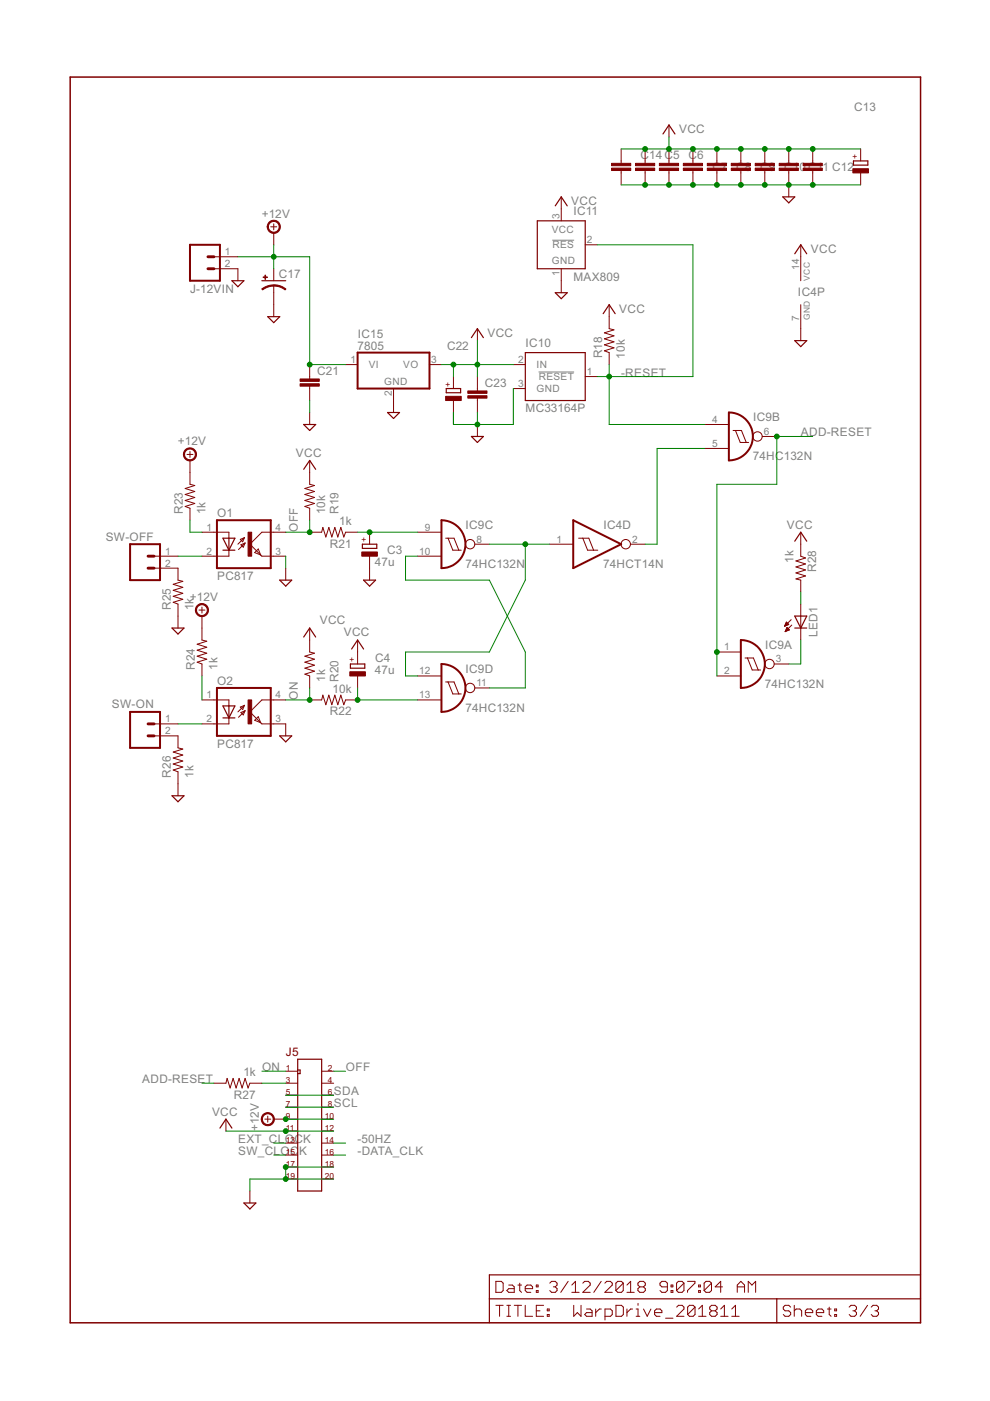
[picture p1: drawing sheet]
<svg xmlns="http://www.w3.org/2000/svg" width="210mm" height="297mm" viewBox="0 0 210 297" stroke-linecap="round" stroke-linejoin="round" font-family="sans-serif">
<path d="M117.1 50.9h4.6M114.2 78.9h7.5" fill="none" stroke="#808080" stroke-width=".21"/>
<g fill="none" stroke="#800000" stroke-width=".25">
<path d="M140.6 28.4l1.2-1.9 1.3 1.9M181 34.1h3v.9h-3zM49.2 59.5h2.5l-1.3 1.3zM55.5 59.5h5.1M113.9 46.8h10.2v10.2h-10.2zM117.7 43.6l1.3-1.9 1.3 1.9M166 41.7h2.5l-1.3 1.3zM168.5 53.8l1.3-1.9 1.2 1.9M56.8 67.1h2.5l-1.3 1.3zM99.9 71.6l1.3-1.9 1.3 1.9M111.4 74.8h12.7v10.1h-12.7zM117.7 62.1h2.6l-1.3 1.2z"/>
<path d="M127.9 66.5l1.3-1.9 1.2 1.9M168.5 72.2h2.5l-1.2 1.3zM64.4 90h2.5l-1.2 1.3zM64.4 99.5l1.3-1.9 1.2 1.9M82.2 87.5h2.5l-1.3 1.2zM94.6 82.4h3.1v.9h-3.1zM99.9 92.5h2.6l-1.3 1.3zM47.3 114.1h2.5l-1.3 2.5zM47.3 116.6h2.5M48.5 114.1v2.5M76.8 115.4h3.1v.9h-3.1zM168.5 114.7l1.3-1.9 1.2 1.9"/>
<path d="M36.5 133.2h2.5l-1.3 1.2zM59.3 123h2.5l-1.2 1.3zM64.4 135.1l1.3-1.9 1.2 1.9M74.5 137.6l1.3-1.9 1.3 1.9M77.1 123h2.5l-1.2 1.3zM168.5 133.2h2.5M168.5 130.6h2.5l-1.2 2.6zM47.3 149.7h2.5l-1.3 2.5zM47.3 152.2h2.5M48.5 149.7v2.5M59.3 156h2.5l-1.2 1.3zM74.3 140.8h3v.9h-3z"/>
<path d="M36.5 168.7h2.5l-1.3 1.3zM46.6 239.2l1.3-1.9 1.3 1.9M63.1 224.6h5.1v27.9h-5.1zM63.1 226.9h.5v.7h-.5M51.7 255.1h2.6l-1.3 1.2zM103.8 275.4h91.4M164.7 275.4v5.1M195.2 270.3h-91.4v10.2"/>
</g>
<g fill="none" stroke="#800000" stroke-width=".21">
<path d="M131.7 31.6v3M131.7 36.2v3M136.8 31.6v3M136.8 36.2v3M141.8 26.5v2.5M141.8 31.6v3M141.8 36.2v3M146.9 31.6v3M146.9 36.2v3M152 31.6v3M152 36.2v3M157.1 31.6v3"/>
<path d="M157.1 36.2v3M162.2 31.6v3M162.2 36.2v3M167.2 31.6v3M167.2 36.2v5.5M172.3 31.6v3M172.3 36.2v3M182.5 31.6v2.5M182.5 36.7v2.5M45.4 54.4h5M45.4 57h5v2.5M57.4 48.1h1.3"/>
<path d="M58 47.5v1.2M58 49.4v2.5M58 57v2.5M119 41.7v5.1M119 57v5.1M124.1 51.9h2.5M169.8 51.9v7.6M58 60.5v6.6M65.7 77.3v3M73.3 77.3h2.5M91.1 77.3h2.5M96.1 79.8v2.6"/>
<path d="M101.2 69.7v2.5M101.2 79.8v3.1M108.8 77.3h2.6M124.1 79.8h2.5M129.2 64.6v5.1l1 .2-2.1 .7 2.1 .6-2.1 .6 2.1 .7-2.1 .6 2.1 .6-2.1 .7 1.1 .4v2.5M169.8 64.6v7.6M39.6 96.4h1.3M40.3 97.6v5.1l1 .2-2 .7 2 .6-2 .6 2 .7-2 .6 2 .6-2 .7 1 .4v2.5M40.3 95.7v1.3M65.7 81.9v3M65.7 87.5v2.5M65.7 97.6v5.1l1 .2-2.1 .7 2.1 .6-2.1 .6 2.1 .7-2.1 .6 2.1 .6-2.1 .7 1.1 .4v2.5"/>
<path d="M83.4 82.4v5.1M96.1 84.9v2.6M101.2 84.4v3.1M101.2 90v2.5M108.8 82.4h2.6M149.5 90h5M149.5 95.1h5M155.4 91.3h1.8l1 2.5M155.9 91.3l1.1 2.5h1.7M161.6 92.5h3.1M32.7 117.9h5M42.8 112.8h5.7v1.3"/>
<path d="M48.5 116.6v1.3h-5.7M50.9 114.4l.9-.4-.3 .9zM51.1 115.5l.9-.4-.4 .9zM51.8 114l-1.4 1.4M52 115.1l-1.4 1.4M54.8 116.4l.5 1.3-1.3-.5zM60.6 112.8h-5.1l-2.5 2.6 2.5 2.5h5.1M65.7 112.8h2.5l.3-1 .6 2.1 .6-2.1 .7 2.1 .6-2.1 .6 2.1 .7-2.1 .6 2.1 .4-1.1h2.5M78.4 112.8v2.6M78.4 117.9v5.1M88.5 112.8h5.1M88.5 117.9h5.1"/>
<path d="M94.5 114.1h1.8l1 2.5M95 114.1l1 2.5h1.8M100.7 115.4h3.1M116.5 115.4h5M122.7 114.1h2.1l1.1 2.5M123.6 114.1l1 2.5h2.1M133.7 115.4h3.1M169.8 112.8v5.1l1 .4-2 .6 2 .7-2 .6 2 .6-2 .7 2 .6-2 .6 1 .3v2.5M32.7 120.5h5v2.5l1.1 .3-2.1 .6 2.1 .6-2.1 .7 2.1 .6-2.1 .6 2.1 .7-2.1 .6 1 .4v5.1M42.2 129.3h1.3M42.8 128.7v1.3M42.8 130.6v5.1l1 .3-2 .6 2 .6-2 .7 2 .6-2 .6 2 .7-2 .6 1 .4v2.5"/>
<path d="M60.6 120.5v2.5M65.7 133.2v5l1 .3-2.1 .6 2.1 .7-2.1 .6 2.1 .6-2.1 .7 2.1 .6-2.1 .6 1.1 .4v2.6M75.8 135.7v5.1M152 138.2h5.1M158 139.5h1.7l1.1 2.5M158.5 139.5l1 2.5h1.8M166.4 132.7h.2M166.4 132.6h.4M166.5 132.5h.6M166.5 133.9h.1M166.5 132.3h.7M166.5 133.8h.3"/>
<path d="M166.6 132.2h.4M166.6 133.7h.5M166.6 132.1h.3M166.6 133.5h.8M166.7 133.4h.5M166.7 132h.1M166.7 131.9l.5 .5-.9 .4zM166.8 133.3h.3M166.8 133.2h.2M166.9 133l-.4 .9M166.9 133l.5 .5M166.9 133.1h.1"/>
<path d="M167.4 133.5l-.9 .4M167.7 131.4l-1.4 1.4M167.9 132.5l-1.4 1.4M169.8 128.1v7.6M32.7 153.5h5M32.7 156h5v2.6l1.1 .2-2.1 .6 2.1 .7-2.1 .6 2.1 .7-2.1 .6 2.1 .6-2.1 .7 1 .3v5.1M42.8 148.4h5.7v1.3M48.5 152.2v1.3h-5.7M50.9 149.9l.9-.4-.3 .9zM51.1 151.1l.9-.4-.4 .9zM51.8 149.5l-1.4 1.4M52 150.7l-1.4 1.4"/>
<path d="M54.8 152l.5 1.2-1.3-.5zM60.6 148.4h-5.1l-2.5 2.5 2.5 2.6h5.1v2.5M65.7 148.4h2.5l.3-1 .6 2 .6-2 .7 2 .6-2 .6 2 .7-2 .6 2 .4-1h2.5M75.8 143.3v2.6M88.5 143.3h5.1M88.5 148.4h5.1M94.5 144.6h1.8l1 2.5M95 144.6l1 2.5h1.8M100.7 145.9h3.1M152 143.3h5.1M164.1 140.8h3.1M45.4 229.7h2.5l.3-1.1 .6 2.1 .6-2.1 .7 2.1 .6-2.1 .6 2.1 .7-2.1 .6 2.1 .4-1h2.5"/>
<path d="M47.9 237.3v2.5M56.2 237.3h1.2M56.8 236.6v1.3M58 237.3h5.1M60.6 227.1h2.5M60.6 229.7h2.5M60.6 232.2h2.5M60.6 234.7h2.5M60.6 239.8h2.5M68.2 227.1h2.5M68.2 229.7h2.5M68.2 232.2h2.5"/>
<path d="M68.2 234.7h2.5M68.2 237.3h2.5M68.2 239.8h2.5M53 252.5v2.6M60.6 242.4h2.5M60.6 244.9h2.5M60.6 247.4h2.5M60.6 250h2.5M68.2 242.4h2.5M68.2 244.9h2.5M68.2 247.4h2.5M68.2 250h2.5"/>
<path d="M105.1 271.7h1.2l.4 .4v1.5l-.4 .4h-1.2zM105.1 276.8h1.6M105.9 276.8v2.3M107.5 276.8h.7M107.5 279.1h.7M107.9 272.5h.7l.4 .3v1.2h-1.1l-.4-.4 .4-.4h1.1M107.9 276.8v2.3M109 276.8h1.6M109.8 272.5h.8M109.8 276.8v2.3M110.2 272.1v1.5l.4 .4M111.4 273.2h1.5v-.4l-.4-.3h-.7l-.4 .3v.8l.4 .4h.7"/>
<path d="M111.4 276.8v2.3h1.5M113.7 273.6h.4v.4h-.4zM113.7 272.5h.4v.3h-.4zM113.7 277.9h.8M115.3 276.8h-1.6v2.3h1.6M116 277.5h.4v.4h-.4zM116 278.7h.4v.4h-.4zM116.6 272.1l.3-.4h.8l.4 .4v.4l-.4 .3M117.3 272.8h.4M117.7 272.8l.4 .4v.4l-.4 .4h-.8l-.3-.4M120.5 271.7l-1.6 2.3M121.2 274h1.6"/>
<path d="M121.2 272.5l.8-.8v2.3M121.6 276.8v2.3l.8-.8 .8 .8v-2.3M123.6 272.1l.4-.4h.7l.4 .4v.4l-1.5 1.5h1.5M124.4 277.5h.7l.4 .4v1.2h-1.1l-.4-.4 .4-.4h1.1M126.3 277.5v1.6M127.5 271.7l-1.6 2.3M127.5 277.5h-.4l-.8 .8M128.2 272.1l.4-.4h.8l.4 .4v.4l-1.6 1.5h1.6M128.3 279.1h1.1l.4-.4v-.8l-.4-.4h-1.1v2.4M130.6 276.8h1.2l.4 .3v1.6l-.4 .4h-1.2zM132.1 272.1v1.5l-.3 .4h-.8l-.4-.4M132.1 272.1l-.3-.4h-.8l-.4 .4v1.5"/>
<path d="M132.1 272.1l-1.5 1.5M132.9 274h1.6M132.9 272.5l.8-.8v2.3M132.9 277.5v1.6M134.1 277.5h-.4l-.8 .8M134.9 277.5h.4v1.6M134.9 279.1h.8M135.3 276.4v.4M135.7 272.8l-.4 .4v.4l.4 .4h.7l.4-.4v-.4l-.4-.4M135.7 272.8l-.4-.3v-.4l.4-.4h.7l.4 .4v.4l-.4 .3M135.7 272.8h.7M136.4 277.5l.8 1.6 .8-1.6"/>
<path d="M138.8 278.3h1.5v-.4l-.3-.4h-.8l-.4 .4v.8l.4 .4h.8M141.1 279.5h1.6M141.5 272.8h-1.2l-.4-.3v-.4l.4-.4h.8l.4 .4v1.5l-.4 .4h-.8l-.4-.4M142.3 273.6h.4v.4h-.4zM142.3 272.5h.4v.3h-.4zM143.5 277.1l.3-.3h.8l.4 .3v.4l-1.5 1.6h1.5M145 272.1v1.5l-.4 .4h-.8l-.4-.4M145 272.1l-.4-.4h-.8l-.4 .4v1.5M145 272.1l-1.6 1.5M145.8 271.7h1.5v.4l-1.5 1.5v.4M147.4 277.1v1.6l-.4 .4h-.8l-.4-.4M147.4 277.1l-.4-.3h-.8l-.4 .3v1.6"/>
<path d="M147.4 277.1l-1.6 1.6M148.1 273.6h.4v.4h-.4zM148.1 272.5h.4v.3h-.4zM148.1 279.1h1.6M148.1 277.5l.8-.7v2.3M150.9 272.1v1.5l-.4 .4h-.8l-.4-.4M150.9 272.1l-.4-.4h-.8l-.4 .4v1.5M150.9 272.1l-1.6 1.5M150.9 277.9l-.4-.4v-.4l.4-.3h.7l.4 .3v.4l-.4 .4M150.9 277.9h.7M150.9 277.9l-.4 .4v.4l.4 .4h.7l.4-.4v-.4l-.4-.4M152.8 279.1h1.6"/>
<path d="M152.8 277.5l.8-.7v2.3M153.2 272.8h-1.6l1.2-1.1v2.3M155.2 279.1h1.5M155.2 277.5l.7-.7v2.3M156.3 272.8h1.6M156.3 274v-1.5l.8-.8 .8 .8v1.5M158.6 274v-2.3l.8 .8 .8-.8v2.3M167.6 277.1l-.4-.3h-.7l-.4 .3v.4l.4 .4h.7l.4 .4v.4l-.4 .4h-.7l-.4-.4M168.4 276.8v2.3M168.4 277.9l.4-.4h.8l.4 .4v1.2M170.8 278.3h1.5v-.4l-.4-.4h-.8l-.3 .4v.8l.3 .4h.8M173.1 278.3h1.5v-.4l-.3-.4h-.8l-.4 .4v.8l.4 .4h.8"/>
<path d="M175.4 277.5h.8M175.8 277.1v1.6l.4 .4M177 277.5h.4v.4h-.4zM177 278.7h.4v.4h-.4zM180 277.1l.4-.3h.8l.4 .3v.4l-.4 .4M180.8 277.9h.4M181.2 277.9l.4 .4v.4l-.4 .4h-.8l-.4-.4M183.9 276.8l-1.5 2.3M184.7 277.1l.4-.3h.8l.4 .3v.4l-.4 .4M185.5 277.9h.4M185.9 277.9l.4 .4v.4l-.4 .4h-.8l-.4-.4"/>
<circle cx="160.6" cy="92.5" r=".99"/>
<circle cx="99.7" cy="115.4" r=".99"/>
<circle cx="132.7" cy="115.4" r=".99"/>
<circle cx="99.7" cy="145.9" r=".99"/>
<circle cx="163.2" cy="140.8" r=".99"/>
</g>
<path d="M14.9 16.3h180.3v264.2h-180.3z" fill="none" stroke="#800000" stroke-width=".32"/>
<g fill="#800000" stroke="#800000" stroke-width=".21">
<path d="M57 47.1a1.4 1.4 0 0 1 2.2 .3 1.4 1.4 0 0 1-.8 2 1.4 1.4 0 0 1-1.8-1.3h.3a1.15 1.15 0 0 1 1.6-1.1 1.15 1.15 0 0 1 .3 1.9 1.15 1.15 0 0 1-1.9-.5v-.3h-.3z" fill-rule="evenodd"/>
<path d="M41.8 128.4a1.4 1.4 0 0 1 2.2 .2 1.4 1.4 0 0 1-.8 2.1 1.4 1.4 0 0 1-1.8-1.4h.3a1.14 1.14 0 0 1 1.7-.9 1.14 1.14 0 0 1 .1 1.9 1.14 1.14 0 0 1-1.8-.7v-.3h-.3z" fill-rule="evenodd"/>
<path d="M55.8 236.3a1.4 1.4 0 0 1 2.2 .2 1.4 1.4 0 0 1-.8 2.1 1.4 1.4 0 0 1-1.8-1.3h.2a1.14 1.14 0 0 1 1.7-1 1.14 1.14 0 0 1 .2 2 1.14 1.14 0 0 1-1.8-.7l-.1-.3h-.2z" fill-rule="evenodd"/>
<path d="M58 60.4l1.4 .2 1.2 .7-.1 .2-1.4-.7-1.1-.2z" fill-rule="evenodd"/>
<path d="M55.5 61.3l1.2-.7 1.3-.2v.3l-1 .1-1.3 .7z" fill-rule="evenodd"/>
<path d="M39.3 95.4a1.4 1.4 0 0 1 2.2 .2 1.4 1.4 0 0 1-.8 2.1 1.4 1.4 0 0 1-1.8-1.3h.2a1.14 1.14 0 0 1 1.7-1 1.14 1.14 0 0 1 .2 1.9 1.14 1.14 0 0 1-1.8-.7l-.1-.2h-.2z" fill-rule="evenodd"/>
</g>
<path d="M40.3 51.9h6.3v7.6h-6.3zM75.8 74.8h15.3v7.6h-15.3zM154.5 87.5a5.1 5.1 0 0 1 5.1 5 5.1 5.1 0 0 1-5.1 5.1zM27.6 115.4h6.3v7.6h-6.3zM46 110.3h11.4v10.2h-11.4zM93.6 110.3a5.1 5.1 0 0 1 5.1 5.1 5.1 5.1 0 0 1-5.1 5.1zM121.5 110.3l10.2 5.1-10.2 5.1zM157.1 135.7a5.1 5.1 0 0 1 5.1 5.1 5.1 5.1 0 0 1-5.1 5.1zM27.6 150.9h6.3v7.7h-6.3zM46 145.9h11.4v10.1h-11.4zM93.6 140.8a5.1 5.1 0 0 1 5.1 5.1 5.1 5.1 0 0 1-5.1 5z" fill="none" stroke="#800000" stroke-width=".42"/>
<path d="M44.1 57h1.3M44.1 54.4h1.3M31.4 117.9h1.3M31.4 120.5h1.3M31.4 156h1.3M31.4 153.5h1.3" fill="none" stroke="#800000" stroke-width=".61"/>
<g fill="#800000" stroke="#800000" stroke-width=".21">
<path d="M63.6 81.4h4.1v.5h-4.1z"/>
<path d="M63.6 80.3h4.1v.6h-4.1z"/>
<path d="M94.5 84h3.3v.9h-3.3z"/>
<path d="M99.2 83.9h4.1v.5h-4.1z"/>
<path d="M99.2 82.9h4.1v.5h-4.1z"/>
<path d="M52.6 112.8h.8v5.1h-.8z"/>
<path d="M55.8 58.7h.9v.1h-.9z"/>
<path d="M56.2 58.3h.1v.9h-.1z"/>
<path d="M76.7 117h3.3v.9h-3.3z"/>
<path d="M52.6 148.4h.8v5.1h-.8z"/>
<path d="M74.2 142.4h3.3v.9h-3.3z"/>
<path d="M134.7 35.6h4.1v.6h-4.1z"/>
<path d="M134.7 34.6h4.1v.5h-4.1z"/>
<path d="M139.8 35.6h4.1v.6h-4.1z"/>
<path d="M139.8 34.6h4.1v.5h-4.1z"/>
<path d="M144.9 35.6h4v.6h-4z"/>
<path d="M144.9 34.6h4v.5h-4z"/>
<path d="M150 35.6h4v.6h-4z"/>
<path d="M150 34.6h4v.5h-4z"/>
<path d="M155 35.6h4.1v.6h-4.1z"/>
<path d="M155 34.6h4.1v.5h-4.1z"/>
<path d="M160.1 35.6h4.1v.6h-4.1z"/>
<path d="M160.1 34.6h4.1v.5h-4.1z"/>
<path d="M165.2 35.6h4.1v.6h-4.1z"/>
<path d="M165.2 34.6h4.1v.5h-4.1z"/>
<path d="M170.3 35.6h4v.6h-4z"/>
<path d="M170.3 34.6h4v.5h-4z"/>
<path d="M180.8 35.8h3.3v.9h-3.3z"/>
<path d="M129.7 35.6h4v.6h-4z"/>
<path d="M129.7 34.6h4v.5h-4z"/>
</g>
<g fill="none" stroke="#008000" stroke-width=".21">
<path d="M131.7 39.2h50.8M131.7 31.6h50.8M141.8 29v2.6M50.4 54.4h15.3v22.9h7.6M58 51.9v5.1M126.6 51.9h20.3v27.9h-20.3M93.6 77.3h15.2M96.1 77.3v2.5M101.2 72.2v7.6M129.2 77.3v12.7h20.3M65.7 84.9v2.6M101.2 87.5v2.5"/>
<path d="M108.8 82.4v7.6h-12.7v-2.5M149.5 95.1h-10.2v20.3h-2.5M172.3 92.5h-7.6v10.2h-12.7v40.6M37.7 117.9h5.1M40.3 110.3v2.5h2.5M60.6 117.9v2.6M65.7 110.3v2.5h-5.1M75.8 112.8h12.7M88.5 117.9h-2.5v5.1h17.8l7.6 15.2v7.7h-7.6M103.8 115.4h12.7M111.4 115.4v7.6l-7.6 15.2h-17.8v5.1h2.5M169.8 125.5v2.6"/>
<path d="M169.8 135.7v5.1h-2.6M37.7 153.5h5.1M42.8 143.3v5.1M65.7 145.9v2.5h-5.1M75.8 145.9v2.5h12.7M42.8 229.7h2.6M47.9 239.8h22.8M55.5 229.7h5.1M55.5 227.1h5.1M60.6 237.3h10.1M60.6 232.2h10.1M60.6 234.7h10.1"/>
<path d="M70.7 227.1h2.6M58 242.4h2.6M58 244.9h2.6M70.7 250h-17.7v2.5M70.7 247.4h-10.1v2.6M70.7 242.4h2.6M70.7 244.9h2.6"/>
</g>
<g fill="#008000" stroke="#008000" stroke-width=".21">
<circle cx="101.2" cy="90" r=".51"/>
<circle cx="60.6" cy="250" r=".51"/>
<circle cx="60.6" cy="247.4" r=".51"/>
<circle cx="141.8" cy="39.2" r=".51"/>
<circle cx="146.9" cy="39.2" r=".51"/>
<circle cx="152" cy="39.2" r=".51"/>
<circle cx="157.1" cy="39.2" r=".51"/>
<circle cx="162.2" cy="39.2" r=".51"/>
<circle cx="167.2" cy="39.2" r=".51"/>
<circle cx="172.3" cy="39.2" r=".51"/>
<circle cx="136.8" cy="39.2" r=".51"/>
<circle cx="58" cy="54.4" r=".51"/>
<circle cx="65.7" cy="77.3" r=".51"/>
<circle cx="60.6" cy="237.3" r=".51"/>
<circle cx="101.2" cy="77.3" r=".51"/>
<circle cx="96.1" cy="77.3" r=".51"/>
<circle cx="60.6" cy="239.8" r=".51"/>
<circle cx="141.8" cy="31.6" r=".51"/>
<circle cx="146.9" cy="31.6" r=".51"/>
<circle cx="152" cy="31.6" r=".51"/>
<circle cx="157.1" cy="31.6" r=".51"/>
<circle cx="162.2" cy="31.6" r=".51"/>
<circle cx="167.2" cy="31.6" r=".51"/>
<circle cx="172.3" cy="31.6" r=".51"/>
<circle cx="136.8" cy="31.6" r=".51"/>
<circle cx="129.2" cy="79.8" r=".51"/>
<circle cx="164.7" cy="92.5" r=".51"/>
<circle cx="152" cy="138.2" r=".51"/>
<circle cx="65.7" cy="148.4" r=".51"/>
<circle cx="65.7" cy="112.8" r=".51"/>
<circle cx="78.4" cy="112.8" r=".51"/>
<circle cx="111.4" cy="115.4" r=".51"/>
<circle cx="75.8" cy="148.4" r=".51"/>
</g>
<g font-size="2.8" fill="#808080">
<text x="181.1" y="23.5">C13</text>
<text x="144" y="28.3">VCC</text>
<text x="135.8" y="33.7">C</text>
<text x="137.6" y="33.7">14C</text>
<text x="142.7" y="33.7">5 C</text>
<text x="147.8" y="33.7">6</text>
<text x="151" y="36.3">C7 C8 C9 C10C11 C12</text>
<text x="55.5" y="46.2">+12V</text>
<text x="121.1" y="43.5">VCC</text>
<text x="121.6" y="45.5">IC11</text>
<text x="171.9" y="53.7">VCC</text>
<text x="59.1" y="58.9">C17</text>
<text x="121.6" y="59.5">MAX809</text>
<text x="40.3" y="62.1">J-12VIN</text>
<text x="169.2" y="62.7">IC4P</text>
<text x="75.9" y="71.6">IC15</text>
<text x="103.4" y="71.5">VCC</text>
<text x="131.3" y="66.4">VCC</text>
<text x="75.8" y="74.1">7805</text>
<text x="94.8" y="74.3">C22</text>
<text x="111.4" y="73.5">IC10</text>
<text x="127.7" y="76" transform="rotate(-90 127.7 76)">R18</text>
<text x="132.5" y="76" transform="rotate(-90 132.5 76)">10k</text>
<text x="67.2" y="79.5">C21</text>
<text x="102.8" y="82">C23</text>
<text x="131.7" y="79.8">-RESET</text>
<text x="111.4" y="87.5">MC33164P</text>
<text x="159.7" y="89.4">IC9B</text>
<text x="37.7" y="94.4">+12V</text>
<text x="169.8" y="92.5">ADD-RESET</text>
<text x="62.7" y="96.8">VCC</text>
<text x="159.6" y="97.6">74HC132N</text>
<text x="38.8" y="109" transform="rotate(-90 38.8 109)">R23</text>
<text x="43.6" y="109" transform="rotate(-90 43.6 109)">1k</text>
<text x="46" y="109.7">O1</text>
<text x="63.1" y="112.8" transform="rotate(-90 63.1 112.8)">OFF</text>
<text x="69" y="109" transform="rotate(-90 69 109)">10k</text>
<text x="71.8" y="109" transform="rotate(-90 71.8 109)">R19</text>
<text x="71.9" y="111.3">1k</text>
<text x="98.7" y="112.2">IC9C</text>
<text x="127.9" y="112.2">IC4D</text>
<text x="166.8" y="112.1">VCC</text>
<text x="22.4" y="114.6">SW-OFF</text>
<text x="69.9" y="116.1">R21</text>
<text x="79.5" y="120">47u</text>
<text x="82.1" y="117.4">C3</text>
<text x="168.3" y="119.3" transform="rotate(-90 168.3 119.3)">1k</text>
<text x="46" y="123">PC817</text>
<text x="98.7" y="120.5">74HC132N</text>
<text x="127.9" y="120.5">74HCT14N</text>
<text x="173.1" y="121.3" transform="rotate(-90 173.1 121.3)">R28</text>
<text x="36.2" y="129.3" transform="rotate(-90 36.2 129.3)">R25</text>
<text x="40.3" y="127.4">+12V</text>
<text x="41" y="129.4" transform="rotate(-90 41 129.4)">1k</text>
<text x="67.8" y="132.4">VCC</text>
<text x="72.9" y="134.9">VCC</text>
<text x="162.2" y="137.6">IC9A</text>
<text x="173.3" y="135.2" transform="rotate(-90 173.3 135.2)">LED1</text>
<text x="41.3" y="142" transform="rotate(-90 41.3 142)">R24</text>
<text x="46.1" y="142.1" transform="rotate(-90 46.1 142.1)">1k</text>
<text x="79.5" y="142.8">47u</text>
<text x="79.6" y="140.3">C4</text>
<text x="98.7" y="142.7">IC9D</text>
<text x="46" y="145.2">O2</text>
<text x="63.1" y="148.4" transform="rotate(-90 63.1 148.4)">ON</text>
<text x="69" y="144.6" transform="rotate(-90 69 144.6)">1k</text>
<text x="70.5" y="146.9">10k</text>
<text x="71.8" y="144.5" transform="rotate(-90 71.8 144.5)">R20</text>
<text x="162.2" y="145.9">74HC132N</text>
<text x="23.7" y="150.2">SW-ON</text>
<text x="69.9" y="151.7">R22</text>
<text x="98.7" y="150.9">74HC132N</text>
<text x="46" y="158.6">PC817</text>
<text x="36.2" y="164.9" transform="rotate(-90 36.2 164.9)">R26</text>
<text x="41" y="164.9" transform="rotate(-90 41 164.9)">1k</text>
<text x="55.6" y="227.1">ON</text>
<text x="73.3" y="227.1">OFF</text>
<text x="30.2" y="229.7">ADD-RESET</text>
<text x="49.6" y="232.9">R27</text>
<text x="51.6" y="228.1">1k</text>
<text x="70.8" y="232.2">SDA</text>
<text x="45" y="236.5">VCC</text>
<text x="54.9" y="239.8" transform="rotate(-90 54.9 239.8)">+12V</text>
<text x="70.8" y="234.7">SCL</text>
<text x="50.5" y="242.4">EXT_CLOCK</text>
<text x="50.5" y="244.9">SW_CLOC</text>
<text x="63.4" y="244.9">K</text>
<text x="75.8" y="242.4">-50HZ</text>
<text x="75.8" y="244.9">-DATA_CLK</text>
</g>
<text font-size="2.8" fill="#800000" x="60.6" y="223.8">J5</text>
<g font-size="2.4" fill="#808080">
<text x="118.6" y="46.5" transform="rotate(-90 118.6 46.5)">3</text>
<text x="117" y="49.4">VCC</text>
<text x="117.1" y="52.7">RES</text>
<text x="124.4" y="51.5">2</text>
<text x="47.7" y="54.1">1</text>
<text x="47.7" y="56.6">2</text>
<text x="117" y="56">GND</text>
<text x="118.6" y="58.5" transform="rotate(-90 118.6 58.5)">1</text>
<text x="169.4" y="57.2" transform="rotate(-90 169.4 57.2)">14</text>
<text x="169.4" y="68.1" transform="rotate(-90 169.4 68.1)">7</text>
<text x="74.3" y="76.9">1</text>
<text x="91.4" y="76.9">3</text>
<text x="109.8" y="76.9">2</text>
<text x="78.2" y="78.1">VI</text>
<text x="81.4" y="81.6">GND</text>
<text x="83.1" y="83.9" transform="rotate(-90 83.1 83.9)">2</text>
<text x="85.5" y="78.1">VO</text>
<text x="109.8" y="82">3</text>
<text x="113.7" y="78.1">IN</text>
<text x="113.7" y="83.1">GND</text>
<text x="114.2" y="80.6">RESET</text>
<text x="124.4" y="79.5">1</text>
<text x="151" y="89.6">4</text>
<text x="151" y="94.7">5</text>
<text x="162" y="92.2">6</text>
<text x="43.8" y="112.5">1</text>
<text x="58.4" y="112.5">4</text>
<text x="90.1" y="112.5">9</text>
<text x="35" y="117.6">1</text>
<text x="43.8" y="117.6">2</text>
<text x="58.4" y="117.6">3</text>
<text x="88.9" y="117.6">10</text>
<text x="101" y="115">8</text>
<text x="118" y="115">1</text>
<text x="134" y="115">2</text>
<text x="35" y="120.1">2</text>
<text x="153.6" y="137.9">1</text>
<text x="88.9" y="143">12</text>
<text x="153.6" y="143">2</text>
<text x="164.5" y="140.4">3</text>
<text x="43.8" y="148">1</text>
<text x="58.4" y="148">4</text>
<text x="88.9" y="148">13</text>
<text x="101" y="145.5">11</text>
<text x="35" y="153.1">1</text>
<text x="35" y="155.7">2</text>
<text x="43.8" y="153.1">2</text>
<text x="58.4" y="153.1">3</text>
</g>
<g font-size="2" fill="#800000">
<text x="181.9" y="33.7" transform="rotate(-90 181.9 33.7)">+</text>
<text x="95.6" y="82" transform="rotate(-90 95.6 82)">+</text>
<text x="77.8" y="115" transform="rotate(-90 77.8 115)">+</text>
<text x="75.2" y="140.4" transform="rotate(-90 75.2 140.4)">+</text>
<text x="60.6" y="227.1">1</text>
<text x="69.5" y="227.1">2</text>
<text x="60.6" y="229.7">3</text>
<text x="60.6" y="232.2">5</text>
<text x="69.5" y="229.7">4</text>
<text x="69.5" y="232.2">6</text>
<text x="60.6" y="234.7">7</text>
<text x="60.6" y="237.3">9</text>
<text x="60.6" y="239.8">11</text>
<text x="68.8" y="237.3">10</text>
<text x="68.8" y="239.8">12</text>
<text x="69.5" y="234.7">8</text>
<text x="60.6" y="242.4">13</text>
<text x="60.6" y="244.9">15</text>
<text x="68.8" y="242.4">14</text>
<text x="68.8" y="244.9">16</text>
<text x="60.6" y="247.4">17</text>
<text x="60.6" y="250">19</text>
<text x="68.8" y="247.4">18</text>
<text x="68.8" y="250">20</text>
</g>
<g font-size="2" fill="#808080">
<text x="171.7" y="59.5" transform="rotate(-90 171.7 59.5)">VCC</text>
<text x="171.7" y="67.9" transform="rotate(-90 171.7 67.9)">GND</text>
</g>
</svg>
